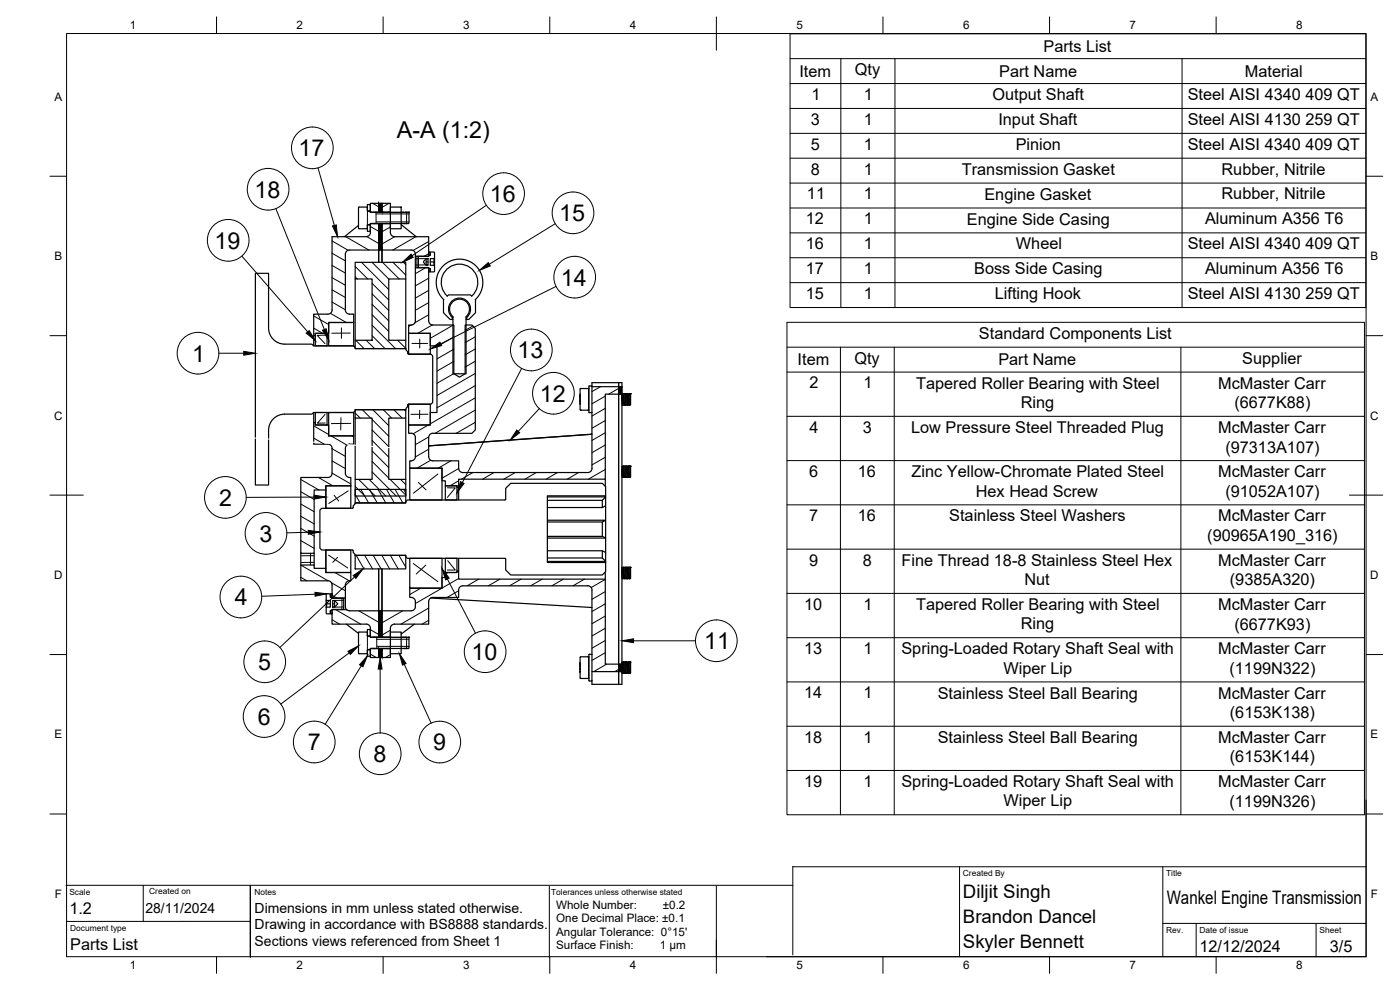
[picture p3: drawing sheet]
<svg xmlns="http://www.w3.org/2000/svg" width="420mm" height="297mm" viewBox="0 0 420 297" stroke-linecap="round" stroke-linejoin="round" font-family="sans-serif">
<!-- layer: Visible -->
<g fill="none" stroke="#000" stroke-width=".36">
<path d="M106.6 78.7h15.2v5h-5.1v18.4h5.1v2.5h-15.2v-2.5h5.1v-18.4h-5.1zM107.6 67.6l-4.2 3.4M109.9 71h-10.2v22a1.26 1.26 0 0 1-1.3 1.3h-4.3v6.5h.5v-.8h4v-3.2h7.6v-2.5h-1.3a1.26 1.26 0 0 1-1.2-1.3v-16.7M110.3 63.2v-1.1h-2.5l-.2 .2v6.2l2.7 .1v-1v1.8l.9-.1M110.3 63.2l.1 .2M110.3 63.2l.1 .1M110.3 63.3h.8M110.4 63.4h.7v.3h.5l11.1 .1-.1 3.3h-11.5v.3l-.8 .2h.9M111.1 69.8v-2.7h2.5v7.9h-8.7a1.26 1.26 0 0 0-1.2 1.3M111.1 61h2.5v2.7h-2.5zM111.1 61.5v1.7M111.1 67.6v1.7"/>
<path d="M111.2 69.7a1.26 1.26 0 0 1-1.3 1.3M111.2 61.5l-.9-.1v1.8M111.2 63.2l-.1 .1M111.3 67.1h.1M111.6 63.7h.1M112.1 63.7h.1M112.6 63.7h.1M112.8 67.1h.1M113.1 63.7h.1M113.6 63.7h.1M113.6 67.1h1v7.9h-1v3.7zM113.6 61h1v2.7h-1z"/>
<path d="M113.6 67.1h.1M114.1 63.7h.1M114.3 67.1h.1M114.6 63.7h.1M114.6 61h2.6v2.7h-2.6zM114.6 75v3.7M114.6 67.1h.1M115.1 63.7h.1M115.3 67.1h.1M115.6 63.7h.1M116.1 63.7h.1M116.6 63.7h.1"/>
<path d="M116.8 67.1h.1M117.1 63.7h.1M117.2 62.1h3.2v6.5h-3.2zM118.4 71h10.3v5.9h-4v-.6M118.4 71a1.26 1.26 0 0 1-1.2-1.2v-2.7h-2.6v7.9h8.8a1.22 1.22 0 0 1 1.3 1.3M120.4 67.4l4.5 3.6M120.6 63.7h.1M120.8 67.1h.1M121.1 63.7h.1M121.6 63.7h.1M122.1 63.7h.1M122.3 67.1h.1"/>
<path d="M122.6 63.7h.1M124.7 76.9v3.5M125.1 76.9h3.4l.6-.4 .2-.9h.9l.2 .2v1.7l-1.3 .1v2l1.3 .1v1.7l-1.1 .2-.2-.9-.8-.5-3.2 .1zM127.9 77.6h.6v2l-.7-.2a.87 .87 0 0 1-.7-.8 .87 .87 0 0 1 .7-.8zM127.9 77.6v2M127.9 78.6h.6M128.7 75.7l.4-.1v1h-.4zM130.3 79.6l.1 .1M130.3 77.6l.1 1M130.4 77.5v2.1l-.2-.5 .2-.5h-1.3M76.6 82h4v16.4a4.9 4.9 0 0 0 4.8 4.9h8.2l.5 .5h12l.5 .5v.3h15.3v.4l.4 .5 .3 .8h6.7l.6 .5v14l-.6 .5h-6.7l-.3 .2v.5l-.4 .5v.4h-15.3v.4l-.5 .5h-12l-.5 .5h-8.1a4.9 4.9 0 0 0-4.9 4.8v16.4h-4zM98.6 96.8h7.6v7h-7.6z"/>
<path d="M106.6 83.7v18.4M121.8 83.7v18.4M124.7 96.3v-15.9h4v15.9a1.26 1.26 0 0 0 1.2 1.2h6.3v14.6l1.7 1.1 1.7-1.1v-14.6h2l1 1v30.5l-1 1h-11.7a1.26 1.26 0 0 0-1.2 1.3v2.5l49-3.5v-14.3h8v2.3h-4v25.5h-44.1v2.5h-.5v-.5h-3.5v-1.5h-.9v-3.8h-9.7v-2.2h.4a1.26 1.26 0 0 0 1.3-1.3M124.7 96.3a1.48 1.48 0 0 1-2.1 1.2v2.5h6.5v3.8h2v20h-2v3.7h-6.5v2.5a1.46 1.46 0 0 1 2.1 1.3M128.7 80.6h.4v1h-.4zM133.2 89.9l-.1 3.9 2 2h.7v-.5h.1M134.2 80.7a5.5 5.5 0 0 1 7.8 .3 5.5 5.5 0 0 1-.4 7.8l-.4-.3h-6.6l-.4 .3a5.5 5.5 0 0 1 0-8.1zM135.8 95.8h.1M135.9 95v17.1h4v-17.1M135.9 95a3 3 0 0 1-.2-4.3 3 3 0 0 1 4.4 0 3 3 0 0 1-.2 4.3M139.9 95.8h.1M140 95.3a3.3 3.3 0 0 0 .3-4.8 3.3 3.3 0 0 0-4.8 0 3.3 3.3 0 0 0 .3 4.8"/>
<path d="M142.6 89.9l.1 3.9-2 2h-.7v-.5h-.1M142.6 89.9a7 7 0 0 0 .3-10 7 7 0 0 0-10 0 7 7 0 0 0 .3 10M94.1 100.8v3M94.6 100h3.5v3.8h-3.5zM106.2 103.8h.1M122.6 100h6.5v6.3h-6.5zM174 119.2v.3M174.1 119h.1M174 119.5h.1M174 119.2h.1M174.1 116.7v4.1M174.1 118.2l-.1 .8"/>
<path d="M174.1 119.7l-.1 .8M174.3 116.6h2.4M174.3 116.6l-.2 .1M176.5 116.6l.2 .1M176.7 116.6v.1M176.7 116.7v6.2M176.7 116.6h.1M176.8 115.8h.8M176.9 115.8l-.2 7.9h1M177.6 115.8l.1 .1M177.7 116v-1.2h8.9v1.2M185.7 114.8v1.2"/>
<path d="M185.7 118.3v81M185.7 116h.9v2.3h-.9zM186.6 119.2l.2 2.3M186.6 119l.2 2.5M187 118.1l.3 3.4M187.6 118.1l.2 3.4M187.6 118.1l.3 3.4M188.1 118.1l.2 3.4M188.1 118.1l.3 3.4M188.6 118.1l.2 3.4M188.6 118.1l.3 3.4M189.1 118.1v.7z"/>
<path d="M189.1 118.1l-2.5 .1 .3 3.3M189.1 118.8v2.7M189.1 118.1v.7M189.1 118.1v3.4M189.1 118.1v.1M94.1 126.8h.5v.7h4v3.3h7.6v2.5h-1.3a1.22 1.22 0 0 0-1.2 1.2v7.5a1.33 1.33 0 0 0 1.6 1.3v2.5h-7.5v1.2h-3.5v19h-4v-22.7h8.1a1.26 1.26 0 0 0 1.3-1.3v-7.5a1.22 1.22 0 0 0-1.3-1.2h-4.3zM94.1 123.8v3M94.6 123.8h3.5v3.7h-3.5zM98.6 123.8h7.6v7h-7.6zM106.2 123.7v.1M106.6 122.9h15.2v2.5h-5.1v18.4h5.1v5h-15.2v-5h5.1v-18.4h-5.1zM106.6 125.4v18.4"/>
<path d="M121.8 125.4v18.4M122.6 121.3h6.5v6.2h-6.5zM124.7 131.3v5.7M128.7 133.8l49-3.5v10.2a1.22 1.22 0 0 1-1.3 1.3h-37.5a1.26 1.26 0 0 1-1.3-1.3v-2.2h-7.7a1.26 1.26 0 0 1-1.2-1.3zM174 121l.1 .3M174 120.5h.1M174 121h.1M174.1 120.8v2.1M174.1 120.8l-.1 .2M174.1 122.9l.2 .2h2.2M176.5 123.1h.2M176.7 122.9v.2"/>
<path d="M176.7 122.9l-.2 .1M176.7 123.1h.1M186.6 139.9l.3 3.3-.3-3.2M186.6 139.9l.5 .1 .2 3.2-.2-3.3M186.6 121.5h2.5M186.8 121.5h.1M186.9 121.5l-.3-3.3v81.1M186.9 121.5h.1M187.1 139.9h1.5l.2 3.3-.2-3.3 .3 3.3M187.1 139.9l.3 3.3M187.4 121.5l-.3-3.4 .3 3.4M187.4 121.5h.1"/>
<path d="M187.6 139.9l.3 3.3M187.8 121.5h.1M187.9 121.5h.1M188.1 139.9l.2 3.3-.2-3.3M188.1 139.9h.1M188.1 139.9l.3 3.3zM188.3 121.5h.1M188.4 121.5h.1M188.6 139.9h.5v.7v-.7M188.8 121.5h.1M188.9 121.5h.1M189.1 139.9v.7"/>
<path d="M189.1 139.9v3.3M97.8 147v5.5M97.8 145.8h7.5v6.7h-7.5zM105.8 152.5h-9.3l-.5 .5v11.5l.5 .5h9.3l.2 .3v.5l.5 .5v.3h15.3v.4l.5 .5h29.2M106.6 146.8h15.2v4.1h-15.2zM123 140.5h9.7v9.5h-9.7zM133.6 145.8h3.5v4.2h-3.5zM137.6 146.3v3.7M151.5 150h-29.2l-.5 .5v.4h-15.3v.4l-.5 .5-.2 .7M164.3 156.1h17.5l-1 .5v4.3l1 .5h-17.5M164.3 149.1h17.5l-.5 .5a1.98 1.98 0 0 0-.5 2.1v.6l1-.5M164.3 156.6h16.5"/>
<path d="M164.3 150.1h16.5M164.3 152.3h16.5M181.7 143.8v2.1M181.8 148.8v-2.8l-1-1h-27.5l-1.5 1.5v3.3l-.3 .2M186.6 140.8l.2 2.4-.2-2.3M186.6 143.2h2.5M189.1 140.5v2.7M90.3 166v3.5M94.3 166v3.5M97.8 165v5.5M97.8 165h7.5v6.8h-7.5zM98 178.2h1l.1 .9 .9 .4h3.1v3.3h-3.3l-.7 .4-.1 1h-1l-.1-1.9 1.2-.1v-2l-1.2-.2z"/>
<path d="M98.4 174.3h-8.1v-4.8h4v1h3.5v1.3h7.5v2.5h-.4M98.4 174.3a1.26 1.26 0 0 1 1.3 1.2v3.9h4v-3.9a1.26 1.26 0 0 1 1.2-1.2M99.1 178.2h.6v1h-.6zM103.7 179.4a6.1 6.1 0 0 0 .4 3.5M106.6 166.6h15.2v4.1h-15.2zM113.6 170.7v12.6M114.6 170.7v12.6M123 167.5h9.7v9h-9.7zM129.3 179.4l48.4 2.9M133.6 167.5h3.5v4.3h-3.5zM137.6 167.5v3.8M151.5 167.5l.3 .3v3.2l1.5 1.5h27.5l1-1v-2.7h-17.5v-20h17.5v20"/>
<path d="M164.3 165.3h16.5M164.3 160.9h16.5M164.3 167.4h16.5M181.7 171.6v2.2M181.8 165.8l-1-.5v1a1.94 1.94 0 0 0 1 2.2h-17.5M186.6 170.3l.3 3.3M186.6 171.2l.2 2.4-.2-2.3M186.6 173.6h2.5M186.6 170.2h.4M187 170.2l.3 3.4zM187.1 170.3h.1M187.1 170.3l.3 3.3"/>
<path d="M187.1 170.2l2 .1M187.6 170.2l.2 3.4M187.6 170.3l.3 3.3M188.1 170.2l.2 3.4M188.1 170.3l.3 3.3zM188.6 170.2l.2 3.4zM188.6 170.3l.3 3.3M189.1 170.2v.7zM189.1 170.9v2.7M189.1 170.2v.7M189.1 170.2v3.4M189.1 170.2v.1"/>
<path d="M97.9 180l.1 .2M97.9 181.2l.1 1M99.1 183.2h.6l-.1 1-.5-.1zM99.1 181.2h-1.2v-1v2.1M99.8 180.2h.6l1 1-1 1h-.6zM99.8 181.2h.6M100.4 180.2v2M103.9 187.3l3.7 2.7M104.1 182.9l.8 .4h8.7v7.9h-2.5v-2.7M104.1 182.9h-4.4v4.4l10.2-.1a1.26 1.26 0 0 1 1.3 1.3M110.3 195.1v1.8l.9-.1M110.3 190.7v-1.1h-2.5l-.2 .2 .1 6.3h2.6v-1"/>
<path d="M110.3 190.7l.8 .2v.3h.5h11l.1 3.3-11.6 .1v.3l-.8 .2M110.3 190.7h.9M110.3 188.9h.8M110.4 188.9l-.1 1.8M111.1 188.9l.1 .1M111.1 194.6h2.5v2.7h-2.5zM111.1 189v1.7M111.1 195.1v1.7M111.2 195.1h-.9M111.3 194.6h.1M111.6 191.2h.1M112.1 191.2h.1"/>
<path d="M112.6 191.2h.1M112.8 194.6h.1M113.1 191.2h.1M113.6 191.2h.1M113.6 194.6h1v2.7h-1zM113.6 183.3h1v7.9h-1zM113.6 194.6h.1M114.1 191.2h.1M114.3 194.6h.1M114.6 191.2h.1M114.6 194.6h2.6v2.7h-2.6zM114.6 194.6h.1"/>
<path d="M115.1 191.2h.1M115.3 194.6h.1M115.6 191.2h.1M116.1 191.2h.1M116.6 191.2h.1M116.8 194.6h.1M117.1 191.2h.1M117.2 189.6h3.2v6.5h-3.2zM120.6 191.2h.1M120.8 194.6h.1M121.1 191.2h.1M121.6 191.2h.1"/>
<path d="M122.1 191.2h.1M122.3 194.6h.1M122.6 191.2h.1M124.4 187.3l-4 3M124.7 180.5v1.5M124.7 180.5a1.32 1.32 0 0 0-1.7-1.2v-2.8h9.7v-3.2h.9v-1.5h3.5v-.5h.5v2.5h44.1v25.5h4v2.2h-8v-24.5a1.22 1.22 0 0 0-1.3-1.2h-37.5a1.22 1.22 0 0 0-1.3 1.2v2.3h-7.7a1.22 1.22 0 0 0-1.2 1.2v6.8h-10.3a1.22 1.22 0 0 0-1.2 1.2M124.7 182a1.26 1.26 0 0 1-1.3 1.3h-8.8v7.9h2.6v-2.7M174 199.7v.2M174.1 199.5h.1M174 199.9h.1M174 199.7h.1M174.1 197.2v4.1"/>
<path d="M174.1 198.7l-.1 .8M176.5 197.1l-2.4 .1M176.5 197.1h.2M176.5 197.1l.2 .1M176.7 197.1v.1M176.7 197.2v6.2M176.7 197.1h.1M176.8 196.3h.8M176.9 196.3l-.2 7.9h1M177.6 196.3l.1 .1M185.7 199.3h.9v2.2h-.9zM186.6 198.7l.3 3.3-.3-3.3"/>
<path d="M186.6 199.6l.2 2.4-.2-2.3M186.6 198.6h.4M187 198.6l.3 3.4-.2-3.3M187.1 198.6v.1M187.1 198.7h.1M187.1 198.6l.3 3.4M187.1 198.7l.3 3.3M187.1 198.6h1.5M187.6 198.6l.2 3.4zM187.6 198.7h.1M187.6 198.6l.3 3.4zM188.1 198.6l.2 3.4-.2-3.3"/>
<path d="M188.1 198.6v.1M188.1 198.7h.1M188.1 198.6l.3 3.4-.3-3.3M188.6 198.6l.2 3.4-.2-3.3M188.6 198.6v.1M188.6 198.7h.1M188.6 198.6l.3 3.4-.3-3.3M188.6 198.6h.5M189.1 198.6v.7v-.6M189.1 198.6v.1M189.1 199.3v2.7M189.1 198.6v.7"/>
<path d="M189.1 198.6v3.4M174 201.5l.1 .3M174 201h.1M174 201.5h.1M174.1 201.3v2.1M174.1 200.2l-.1 .8M174.1 201.4l-.1 .1M174.1 203.4l2.4 .2M176.5 203.6h.2M176.7 203.4v.2M176.7 203.4l-.2 .2M176.7 203.6h.1"/>
<path d="M177.7 201.5v3.8h8.9v-3.8M185.7 201.5v3.8M186.6 202h2.5"/>
</g>
<g fill="#000">
<circle cx="111.3" cy="67.1" r=".18"/>
<circle cx="111.8" cy="67.1" r=".18"/>
<circle cx="112.1" cy="63.7" r=".18"/>
<circle cx="112.3" cy="67.1" r=".18"/>
<circle cx="112.6" cy="63.7" r=".18"/>
<circle cx="112.8" cy="67.1" r=".18"/>
<circle cx="113.3" cy="67.1" r=".18"/>
<circle cx="113.6" cy="63.7" r=".18"/>
<circle cx="113.8" cy="67.1" r=".18"/>
<circle cx="114.1" cy="63.7" r=".18"/>
<circle cx="114.3" cy="67.1" r=".18"/>
<circle cx="114.6" cy="63.7" r=".18"/>
<circle cx="114.8" cy="67.1" r=".18"/>
<circle cx="115.1" cy="63.7" r=".18"/>
<circle cx="115.3" cy="67.1" r=".18"/>
<circle cx="115.8" cy="67.1" r=".18"/>
<circle cx="116.1" cy="63.7" r=".18"/>
<circle cx="116.3" cy="67.1" r=".18"/>
<circle cx="116.6" cy="63.7" r=".18"/>
<circle cx="116.8" cy="67.1" r=".18"/>
<circle cx="120.6" cy="63.7" r=".18"/>
<circle cx="120.8" cy="67.1" r=".18"/>
<circle cx="121.3" cy="67.1" r=".18"/>
<circle cx="121.6" cy="63.7" r=".18"/>
<circle cx="121.8" cy="67.1" r=".18"/>
<circle cx="122.1" cy="63.7" r=".18"/>
<circle cx="122.3" cy="67.1" r=".18"/>
<circle cx="122.6" cy="63.7" r=".18"/>
<circle cx="187.1" cy="118.1" r=".18"/>
<circle cx="187.6" cy="118.1" r=".18"/>
<circle cx="188.1" cy="118.1" r=".18"/>
<circle cx="188.6" cy="118.1" r=".18"/>
<circle cx="189.1" cy="118.1" r=".18"/>
<circle cx="187.1" cy="139.9" r=".18"/>
<circle cx="187.6" cy="139.9" r=".18"/>
<circle cx="188.1" cy="139.9" r=".18"/>
<circle cx="188.6" cy="139.9" r=".18"/>
<circle cx="189.1" cy="139.9" r=".18"/>
<circle cx="186.8" cy="143.2" r=".18"/>
<circle cx="187.4" cy="143.2" r=".18"/>
<circle cx="187.8" cy="143.2" r=".18"/>
<circle cx="187.9" cy="143.2" r=".18"/>
<circle cx="188.3" cy="143.2" r=".18"/>
<circle cx="188.8" cy="143.2" r=".18"/>
<circle cx="188.9" cy="143.2" r=".18"/>
<circle cx="186.8" cy="173.6" r=".18"/>
<circle cx="187.1" cy="170.3" r=".18"/>
<circle cx="187.4" cy="173.6" r=".18"/>
<circle cx="187.6" cy="170.3" r=".18"/>
<circle cx="187.8" cy="173.6" r=".18"/>
<circle cx="187.9" cy="173.6" r=".18"/>
<circle cx="188.1" cy="170.3" r=".18"/>
<circle cx="188.3" cy="173.6" r=".18"/>
<circle cx="188.6" cy="170.3" r=".18"/>
<circle cx="188.8" cy="173.6" r=".18"/>
<circle cx="188.9" cy="173.6" r=".18"/>
<circle cx="189.1" cy="170.3" r=".18"/>
<circle cx="111.3" cy="194.6" r=".18"/>
<circle cx="111.6" cy="191.2" r=".18"/>
<circle cx="111.8" cy="194.6" r=".18"/>
<circle cx="112.1" cy="191.2" r=".18"/>
<circle cx="112.3" cy="194.6" r=".18"/>
<circle cx="112.6" cy="191.2" r=".18"/>
<circle cx="112.8" cy="194.6" r=".18"/>
<circle cx="113.1" cy="191.2" r=".18"/>
<circle cx="113.3" cy="194.6" r=".18"/>
<circle cx="113.6" cy="191.2" r=".18"/>
<circle cx="113.8" cy="194.6" r=".18"/>
<circle cx="114.3" cy="194.6" r=".18"/>
<circle cx="114.6" cy="191.2" r=".18"/>
<circle cx="114.8" cy="194.6" r=".18"/>
<circle cx="115.1" cy="191.2" r=".18"/>
<circle cx="115.3" cy="194.6" r=".18"/>
<circle cx="115.6" cy="191.2" r=".18"/>
<circle cx="115.8" cy="194.6" r=".18"/>
<circle cx="116.1" cy="191.2" r=".18"/>
<circle cx="116.3" cy="194.6" r=".18"/>
<circle cx="116.6" cy="191.2" r=".18"/>
<circle cx="116.8" cy="194.6" r=".18"/>
<circle cx="117.1" cy="191.2" r=".18"/>
<circle cx="120.6" cy="191.2" r=".18"/>
<circle cx="120.8" cy="194.6" r=".18"/>
<circle cx="121.1" cy="191.2" r=".18"/>
<circle cx="121.3" cy="194.6" r=".18"/>
<circle cx="121.6" cy="191.2" r=".18"/>
<circle cx="121.8" cy="194.6" r=".18"/>
<circle cx="122.3" cy="194.6" r=".18"/>
<circle cx="122.6" cy="191.2" r=".18"/>
<circle cx="189.1" cy="198.6" r=".18"/>
<circle cx="186.8" cy="202" r=".18"/>
<circle cx="187.4" cy="202" r=".18"/>
<circle cx="187.8" cy="202" r=".18"/>
<circle cx="187.9" cy="202" r=".18"/>
<circle cx="188.3" cy="202" r=".18"/>
<circle cx="188.8" cy="202" r=".18"/>
<circle cx="188.9" cy="202" r=".18"/>
</g>
<!-- layer: BORDER -->
<g fill="none" stroke="#000" stroke-width=".3">
<path d="M20 10.1h390v276.9h-390zM65 5.1v5M115 5.1v5M165 5.1v5M215 5.1v10M265 5.1v5M315 5.1v5M365 5.1v5M15 52.9h5M410 52.9h5M15 100.7h5M410 100.7h5"/>
<path d="M15 148.6h10M405 148.6h10M15 196.4h5M410 196.4h5M15 244.2h5M410 244.2h5M65 287v5M115 287v5M165 287v5M215 282.1v9.9M265 287v5M315 287v5"/>
<path d="M365 287v5"/>
</g>
<!-- layer: TITLEBLOCK -->
<g fill="none" stroke="#000" stroke-width=".3">
<path d="M237.9 260v26.5M410 240.1v46.9h-180M19.8 265.6h218.1M43 265.6v10.9M75.1 265.7v21.5v-21.5M75.1 276.4l-55 .1M164.9 265.9v21.4M215 265.9v21.4M237.9 260.1h172.1M288 260.1v26.9M349 277.1h61M349 260.1v26.9"/>
<path d="M359 277.1v9.9M395 277.1v9.9"/>
</g>
<!-- layer: Custom Tables -->
<g fill="none" stroke="#000" stroke-width=".3">
<path d="M237.1 10.1h172.8v82.2h-172.8zM237.1 17.6h172.8M252.3 17.6v74.7M268.6 17.6v74.7M354.8 17.6v74.7M237.1 25.1h172.8M237.1 32.5h172.8M237.1 40h172.8M237.1 47.5h172.8M237.1 54.9h172.8M237.1 62.4h172.8M237.1 69.9h172.8"/>
<path d="M237.1 77.3h172.8M236.2 96.7h173.3v147.8h-173.3zM237.1 84.8h172.8M236.2 104.2h173.3M236.2 111.6h173.3M252.2 104.2v140.3M268.4 104.2v140.3M354.4 104.2v140.3M236.2 124.9h173.3M236.2 138.2h173.3M236.2 151.5h173.3M236.2 164.8h173.3"/>
<path d="M236.2 178h173.3M236.2 191.3h173.3M236.2 204.6h173.3M236.2 217.9h173.3M236.2 231.2h173.3"/>
</g>
<!-- layer: Sketch11 -->
<path d="M69 130.9l48.4 3.5" fill="none" stroke="#fff" stroke-width=".3"/>
<!-- layer: Hatching -->
<g fill="none" stroke="#000" stroke-width=".3">
<path d="M99.7 79.6l4 2.3M99.7 76l4 2.3M99.7 72.3l4.8 2.8M103.8 71l6.9 4M106.6 79.9l3.8 3.8M108.5 78.7l8.2 8.2M110.1 71l3.5 2.1M111.1 68l2.5 1.4M111.7 78.7l5 5M111.8 61l1.8 1M114.8 78.7l5 5M116.7 61l-2.1 1.2"/>
<path d="M117.2 68.1l-2.6 1.4M117.9 78.7l3.9 3.8M118.4 71l-3.8 2.2M121.1 78.7l.7 .7M124.8 71l-6.9 4M128.7 72.5l-4.7 2.6M128.7 76.1l-1.3 .8M128.8 75.6l.3 .4M94.1 98.5l2.7 1.5M94.1 94.8l4.6 2.6M99.1 94l4.8 2.8M99.7 90.6l4 2.3"/>
<path d="M99.7 87l4 2.3M99.7 83.3l4 2.3M105.9 94.3l.3 .1M106.6 83.1l.6 .6M111.7 97.6l7 7M111.7 94.4l5 5M111.7 91.3l5 5M111.7 88.2l5 5M111.7 85l5 5M123.4 97.5l-.8 .4M127.7 80.4l-3 1.7M128.7 83.5l-4 2.3"/>
<path d="M128.7 87.1l-4 2.3M128.7 90.8l-4 2.3M128.7 94.5l-4.2 2.3M129.7 97.5l-4.3 2.5M136.1 97.5l-7 4M141.9 97.8l-2.3 1.3M106.8 102.1l2.5 2.5M109.9 102.1l2.5 2.5M111.7 100.7l3.8 3.9M119.3 102.1l2.5 2.4M136.2 101.1l-5.1 2.9M136.2 104.8l-5.1 2.9"/>
<path d="M136.2 108.4l-5.1 2.9M136.2 112.1l-5.1 2.9M142.6 101l-3 1.8M142.6 104.7l-3 1.8M142.6 108.4l-3 1.7M142.6 112l-11.5 6.7M142.6 115.7l-11.5 6.7M142.6 119.4l-13.5 7.8M180.2 116l-2.5 1.5M181.7 118.9l-4 2.3M185.7 116.6l-3 1.7M94.1 131.5l3.2 1.8"/>
<path d="M94.1 127.8l4.6 2.6M99.3 130.8l4.8 2.7M99.7 138.3l4 2.3M99.7 134.6l4 2.3M105.7 130.8l.5 .2M106.6 123.9l1.5 1.5M108.7 122.9l2.5 2.5M111.7 138.4l5 5.1M111.7 135.3l5 5M111.7 132.2l5 5M111.7 129l5 5M111.7 125.9l5 5"/>
<path d="M111.9 122.9l4.8 4.8M115 122.9l2.5 2.5M118.2 122.9l2.5 2.5M121.3 122.9l.5 .5M128.5 127.5l-4.5 2.7M128.7 131.1l-4 2.3M128.7 134.8l-4 2.3M129.3 138.1l-4.1 2.4M130.7 133.6l-.1 .1M135.3 138.3l-3.8 2.2M137.9 133.1h-.1M142.6 123l-12 7"/>
<path d="M142.6 126.7l-5.7 3.3M145.2 132.6h-.1M152.4 132.1h-.1M159.7 131.5l-.1 .1M166.9 131l-.1 .1M174.1 130.5v.1M181.7 122.5l-4 2.3M181.7 126.2l-4 2.3M181.7 129.8l-4 2.4M181.7 133.5l-4 2.3M181.7 137.2l-4 2.3M90.3 158.5l4 2.4"/>
<path d="M90.3 154.9l4 2.3M90.3 151.2l4 2.3M90.3 147.5l4 2.3M90.3 143.9l5.4 3.1M95.6 143.3l4.3 2.5M99.7 142l5.6 3.2M106.6 145.9l2.9 2.9M106.6 148.3l1.5 2.6M107.6 143.8l5 5M108.3 146.8l2.3 4.1M110.8 143.8l5 5M110.8 146.8l2.4 4.1"/>
<path d="M111.7 141.6l7.2 7.2M113.4 146.8l2.4 4.1M116 146.8l2.3 4.1M117.1 143.8l4.7 4.7M118.6 146.8l2.3 4.1M120.2 143.8l1.6 1.6M121.1 146.8l.7 1.1M137.6 140.6l-4.9 2.9M137.6 144.3l-2.6 1.5M141.9 141.8l-3.4 2M148.3 141.8l-3.5 2M154.6 141.8l-3.4 2"/>
<path d="M161 141.8l-3.5 2M167.3 141.8l-3.4 2M173.7 141.8l-3.5 2M181.7 140.9l-5.1 2.9M90.3 173.2l1.8 1.1M90.3 169.6l8.1 4.7M90.3 165.9l.2 .1M90.3 162.2l4 2.3M99.5 174.8l4.2 2.5M99.7 178.6l1.3 .8M100.5 171.8l4.3 2.5M106.6 170.6l.1 .1"/>
<path d="M106.9 166.6l2.3 4.1M109.5 166.6l2.3 4.1M112 166.6l2.4 4.1M114.6 166.6l2.3 4.1M117.2 166.6l2.3 4.1M119.7 166.6l2.1 3.6M126.3 176.5l-3.3 1.9M134.5 171.8l-.9 .4M137.6 173.6l-12.9 7.5M137.6 177.3l-3.4 2M143.7 173.8l-3.5 2M150 173.8l-3.4 2"/>
<path d="M156.4 173.8l-3.5 2M162.7 173.8l-3.4 2M169.1 173.8l-3.5 2M175.4 173.8l-3.4 2M181.7 173.8l-4.3 2.5M181.7 177.5l-4 2.3M99.7 186l2.2 1.3M99.7 183.9l-.3 .3M100.8 182.9l7.5 4.4M107.7 183.3l5.9 3.4M111.1 196.3l1.8 1M111.1 188.9l2.5 1.5"/>
<path d="M117.2 189.1l-2.6 1.4M117.2 196.4l-1.5 .9M120.9 183.3l-6.3 3.6M128.7 182.4l-8.4 4.9M128.7 186.1l-2 1.2M181.7 181.2l-4 2.3M181.7 184.8l-4 2.3M181.7 188.5l-4 2.3M181.7 192.2l-4 2.3M181.7 195.8l-4 2.3M182.1 199.2l-3.9 2.3M185.7 200.9l-1.2 .6"/>
</g>
<g fill="#000" stroke="#000" stroke-width=".3">
<path d="M113.6 61l1 2.7v-2.7zM113.6 61l1 2.7h-1z"/>
<path d="M113.6 67.1l1 7.9v-7.9zM113.6 67.1l1 7.9h-1z"/>
<path d="M185.7 116l.9 2.3v-2.3zM185.7 116l.9 2.3h-.9z"/>
<path d="M113.6 183.3l1 7.9v-7.9zM113.6 183.3l1 7.9h-1z"/>
<path d="M113.6 194.6l1 2.7v-2.7zM113.6 194.6l1 2.7h-1z"/>
<path d="M185.7 199.2l.9 2.3v-2.3zM185.7 199.2l.9 2.3h-.9z"/>
</g>
<!-- layer: Balloons -->
<g fill="none" stroke="#000" stroke-width=".3">
<circle cx="80.5" cy="56.8" r="6.3"/>
<circle cx="93.7" cy="44.4" r="6.3"/>
<circle cx="151.1" cy="58.1" r="6.3"/>
<circle cx="68.5" cy="72.1" r="6.3"/>
<circle cx="172" cy="63.9" r="6.3"/>
<circle cx="172.5" cy="83.2" r="6.3"/>
<circle cx="59.4" cy="106" r="6.3"/>
<circle cx="159.5" cy="105" r="6.3"/>
<circle cx="166.1" cy="118" r="6.3"/>
<circle cx="67.6" cy="149.2" r="6.3"/>
<circle cx="72.3" cy="179.1" r="6.3"/>
<circle cx="79.8" cy="160" r="6.3"/>
<circle cx="79.4" cy="198.6" r="6.3"/>
<circle cx="145.6" cy="195.5" r="6.3"/>
<circle cx="215" cy="192.3" r="6.3"/>
<circle cx="79.3" cy="215" r="6.3"/>
<circle cx="94.3" cy="222.6" r="6.3"/>
<circle cx="114.1" cy="226.2" r="6.3"/>
<circle cx="132" cy="222.6" r="6.3"/>
</g>
<!-- layer: 0 -->
<g fill="#000" stroke="#000" stroke-width=".3">
<path d="M99.8 67.8l1.1-.3 .4 3.5zM120.8 78.7l2.6-2.5 .6 1zM143.9 81.1l2.6-2.3 .7 1zM91.9 100l.9-.8 1.9 3zM96.8 99.1l1.1-.5 .8 3.5zM73.2 105.4l3.4 .6-3.4 .6zM129.1 104.7l2.9-2.1 .5 1.1zM155.1 129l.9 .8-2.9 2.2zM92.5 159.1l3.5 .5-3.5 .7zM94.3 148.6l3.5 .5-3.5 .6zM138.2 144.5l1.1 .5-2.2 2.9zM94.5 177.7l3.5 .5-3.4 .7z"/>
<path d="M106 172.7l2.9-2-2.1 2.8zM132.7 170.6l2.1 2.8-1 .6zM104.4 195.4l3.2-1.6-2.4 2.5zM110.3 196.8l-1.4 3.3-1-.6zM119.9 196.1l2 3-1.1 .5zM186.6 192.3l3.5-.6v1.1zM114.1 197.3l.6 3.5h-1.2z"/>
</g>
<g fill="none" stroke="#000" stroke-width=".3">
<path d="M95.4 50.4l5 17.3M72.6 76.8l19.8 22.8M82.8 62.6l14.5 36.3M145.9 61.6l-22.2 15.1M166.6 67.1l-19.7 12.2M166.9 85.9l-34.6 17.3M65.7 106h7.5M156.5 110.6l-17.7 34.2M161.8 122.6l-6.3 6.8M92.5 159.7l-6.4 .2M94.3 149.1l-20.4 .1M94.6 178.3l-16.1 .6"/>
<path d="M106.4 173.1l-22.4 21.2M134.3 173.7l8.4 16.3M104.8 195.9l-20.5 15.4M108.4 199.8l-10.8 17.5M121.3 199.3l8.1 17.7M190.1 192.3h18.6M114.1 200.8v19.1"/>
</g>
<!-- layer: Sketch23 -->
<g fill="none" stroke="#000" stroke-width=".3">
<path d="M110.3 63.3v4.3M112.8 63.7l.1 3.4M112.8 64.2h9.9M112.9 66.6h9.8M122 63.7v3.4M125.6 76.9v3.4M128.5 77.6h-3.8M128.5 79.5h-3.8M102.5 98.4v3.1M105.1 99.9l-5.5 .1M97.6 100.5l-2.4 .1 2.3 2.5M123.6 103h4.8"/>
<path d="M126 101.7v2.7M97.5 124.4l-2.2 2.6 2.3-.1M102.3 125.3v3.7M105.3 127l-5.9 .1M126 123.1l-.1 2.5M128.4 124.3h-5.1M100.3 148.6l1.3 1.7M104.5 147.3l-5.8 3.8M125.5 144.7l2.4 2.3M131.4 142.2l-7.3 5.8M134.3 146.4h2.3l-2.3 2.8M93.2 166v3.5"/>
<path d="M94.3 166.7l-3.8 .1M94.3 168.7l-3.8 .1M98.6 166.6l5.8 3.8M101.3 167.2l-1.4 1.5M102.6 179.4v3.5M124 169.1l7.4 5.4M127.8 169.6l-2.9 2.6M134.4 168.2l2.2 2.8h-2.3M103.1 180.1l-3 .1M103.1 182.1l-3 .1M110.3 190.7v4.4M113.1 191.2v3.4"/>
<path d="M113.1 193.9h9.6M122 191.2v3.4M122.7 191.8h-9.6"/>
</g>
<g font-size="7">
<text x="119.1" y="41.3">A-A (1:2)</text>
<text x="89.6" y="46.9">17</text>
<text x="76.3" y="59.3">18</text>
<text x="147" y="60.6">16</text>
<text x="167.8" y="66.3">15</text>
<text x="64.4" y="74.6">19</text>
<text x="168.4" y="85.7">14</text>
<text x="155.3" y="107.5">13</text>
<text x="57.7" y="108.5">1</text>
<text x="162" y="120.5">12</text>
<text x="65.8" y="151.8">2</text>
<text x="77.9" y="162.5">3</text>
<text x="70.5" y="181.6">4</text>
<text x="211.3" y="194.8">11</text>
<text x="77.5" y="201">5</text>
<text x="141.5" y="198">10</text>
<text x="77.3" y="217.5">6</text>
<text x="92.4" y="225.1">7</text>
<text x="130" y="225.1">9</text>
<text x="112.1" y="228.6">8</text>
</g>
<g font-size="5.6">
<text x="289" y="269.5">Diljit Singh</text>
<text x="350.2" y="271.3">Wankel Engine Transmission</text>
<text x="289" y="277.1">Brandon Dancel</text>
<text x="289" y="284.6">Skyler Bennett</text>
</g>
<g font-size="4.9">
<text x="313.2" y="15.6">Parts List</text>
<text x="239.9" y="23.1">Item</text>
<text x="256.6" y="22.6">Qty</text>
<text x="299.9" y="23.1">Part Name</text>
<text x="373.6" y="23.1">Material</text>
<text x="243.6" y="30">1</text>
<text x="259.3" y="30">1</text>
<text x="297.8" y="30">Output Shaft</text>
<text x="356.4" y="30">Steel AISI 4340 409 QT</text>
<text x="243.4" y="37.5">3</text>
<text x="259.3" y="37.5">1</text>
<text x="299.6" y="37.5">Input Shaft</text>
<text x="356.4" y="37.5">Steel AISI 4130 259 QT</text>
<text x="243.4" y="44.9">5</text>
<text x="259.3" y="44.9">1</text>
<text x="304.8" y="44.9">Pinion</text>
<text x="356.4" y="45">Steel AISI 4340 409 QT</text>
<text x="243.4" y="52.4">8</text>
<text x="259.3" y="52.4">1</text>
<text x="288.7" y="52.4">Transmission Gasket</text>
<text x="366.6" y="52.4">Rubber, Nitrile</text>
<text x="242.2" y="59.8">11</text>
<text x="259.3" y="59.8">1</text>
<text x="295.4" y="59.9">Engine Gasket</text>
<text x="366.6" y="59.8">Rubber, Nitrile</text>
<text x="241.9" y="67.3">12</text>
<text x="259.3" y="67.3">1</text>
<text x="290.2" y="67.4">Engine Side Casing</text>
<text x="361.7" y="67.3">Aluminum A356 T6</text>
<text x="241.9" y="74.8">16</text>
<text x="259.3" y="74.8">1</text>
<text x="304.9" y="74.8">Wheel</text>
<text x="356.4" y="74.8">Steel AISI 4340 409 QT</text>
<text x="241.9" y="82.2">17</text>
<text x="259.3" y="82.2">1</text>
<text x="292.4" y="82.3">Boss Side Casing</text>
<text x="361.7" y="82.2">Aluminum A356 T6</text>
<text x="241.9" y="89.7">15</text>
<text x="259.3" y="89.7">1</text>
<text x="298.6" y="89.8">Lifting Hook</text>
<text x="356.4" y="89.8">Steel AISI 4130 259 QT</text>
<text x="293.8" y="101.7">Standard Components List</text>
<text x="239.4" y="109.6">Item</text>
<text x="256.4" y="109.2">Qty</text>
<text x="299.6" y="109.6">Part Name</text>
<text x="372.8" y="109.2">Supplier</text>
<text x="242.9" y="116.6">2</text>
<text x="259.1" y="116.6">1</text>
<text x="275" y="116.6">Tapered Roller Bearing with Steel</text>
<text x="365.6" y="116.6">McMaster Carr</text>
<text x="306.3" y="122.4">Ring</text>
<text x="370.5" y="122.5">(6677K88)</text>
<text x="242.9" y="129.8">4</text>
<text x="259" y="129.8">3</text>
<text x="273.5" y="129.9">Low Pressure Steel Threaded Plug</text>
<text x="365.6" y="129.9">McMaster Carr</text>
<text x="367.7" y="135.8">(97313A107)</text>
<text x="242.9" y="143.1">6</text>
<text x="257.4" y="143.1">16</text>
<text x="273.6" y="143.2">Zinc Yellow-Chromate Plated Steel</text>
<text x="365.6" y="143.2">McMaster Carr</text>
<text x="292.9" y="149.1">Hex Head Screw</text>
<text x="367.7" y="149.1">(91052A107)</text>
<text x="242.8" y="156.4">7</text>
<text x="257.4" y="156.4">16</text>
<text x="284.9" y="156.4">Stainless Steel Washers</text>
<text x="365.6" y="156.4">McMaster Carr</text>
<text x="362.3" y="162.3">(90965A190_316)</text>
<text x="242.8" y="169.7">9</text>
<text x="259" y="169.7">8</text>
<text x="270.6" y="169.7">Fine Thread 18-8 Stainless Steel Hex</text>
<text x="365.6" y="169.7">McMaster Carr</text>
<text x="307.4" y="175.6">Nut</text>
<text x="369.1" y="175.6">(9385A320)</text>
<text x="241.3" y="183">10</text>
<text x="259.1" y="183">1</text>
<text x="275" y="183">Tapered Roller Bearing with Steel</text>
<text x="365.6" y="183">McMaster Carr</text>
<text x="306.3" y="188.8">Ring</text>
<text x="370.5" y="188.9">(6677K93)</text>
<text x="241.3" y="196.2">13</text>
<text x="259.1" y="196.2">1</text>
<text x="270.5" y="196.3">Spring-Loaded Rotary Shaft Seal with</text>
<text x="365.6" y="196.3">McMaster Carr</text>
<text x="301.1" y="202.1">Wiper Lip</text>
<text x="369" y="202.2">(1199N322)</text>
<text x="241.3" y="209.5">14</text>
<text x="259.1" y="209.5">1</text>
<text x="281.4" y="209.6">Stainless Steel Ball Bearing</text>
<text x="365.6" y="209.6">McMaster Carr</text>
<text x="369.1" y="215.5">(6153K138)</text>
<text x="241.3" y="222.8">18</text>
<text x="259.1" y="222.8">1</text>
<text x="281.4" y="222.8">Stainless Steel Ball Bearing</text>
<text x="365.6" y="222.8">McMaster Carr</text>
<text x="369.1" y="228.7">(6153K144)</text>
<text x="241.3" y="236.1">19</text>
<text x="259.1" y="236.1">1</text>
<text x="270.5" y="236.1">Spring-Loaded Rotary Shaft Seal with</text>
<text x="365.6" y="236.1">McMaster Carr</text>
<text x="301.1" y="242">Wiper Lip</text>
<text x="369" y="242">(1199N326)</text>
<text x="20.8" y="274.1">1.2</text>
<text x="21.1" y="285">Parts List</text>
<text x="360" y="285.5">12/12/2024</text>
<text x="399.1" y="285.7">3/5</text>
</g>
<g font-size="4.2">
<text x="43.6" y="273.8">28/11/2024</text>
<text x="76.4" y="273.8">Dimensions in mm unless stated otherwise.</text>
<text x="76.4" y="278.8">Drawing in accordance with BS8888 standards.</text>
<text x="76.4" y="283.8">Sections views referenced from Sheet 1</text>
</g>
<g font-size="3.5">
<text x="39" y="8.8">1</text>
<text x="89" y="8.8">2</text>
<text x="139" y="8.8">3</text>
<text x="189" y="8.8">4</text>
<text x="239" y="8.8">5</text>
<text x="289" y="8.8">6</text>
<text x="339" y="8.8">7</text>
<text x="389" y="8.8">8</text>
<text x="16.3" y="30.2">A</text>
<text x="411.3" y="30.2">A</text>
<text x="16.3" y="78">B</text>
<text x="411.3" y="78">B</text>
<text x="16.2" y="125.9">C</text>
<text x="411.2" y="125.9">C</text>
<text x="16.2" y="173.7">D</text>
<text x="411.2" y="173.7">D</text>
<text x="16.3" y="221.6">E</text>
<text x="411.3" y="221.6">E</text>
<text x="16.4" y="269.4">F</text>
<text x="411.4" y="269.4">F</text>
<text x="166.9" y="272.7">Whole Number:</text>
<text x="198.9" y="272.7">±0.2</text>
<text x="166.9" y="276.7">One Decimal Place: ±0.1</text>
<text x="166.9" y="280.7">Angular Tolerance: 0°15'</text>
<text x="166.9" y="284.7">Surface Finish:</text>
<text x="198" y="284.7">1 μm</text>
<text x="39" y="290.8">1</text>
<text x="89" y="290.8">2</text>
<text x="139" y="290.8">3</text>
<text x="189" y="290.8">4</text>
<text x="239" y="290.8">5</text>
<text x="289" y="290.8">6</text>
<text x="339" y="290.8">7</text>
<text x="389" y="290.8">8</text>
</g>
<g font-size="2.5">
<text x="289" y="262.9">Created By</text>
<text x="350" y="262.9">Title</text>
<text x="20.8" y="268.4">Scale</text>
<text x="44.8" y="268.2">Created on</text>
<text x="76.4" y="268.6">Notes</text>
<text x="165.4" y="268.6">Tolerances unless otherwise stated</text>
<text x="21.1" y="279.3">Document type</text>
<text x="350" y="279.9">Rev.</text>
<text x="360" y="279.9">Date of issue</text>
<text x="396" y="279.9">Sheet</text>
</g>
</svg>
